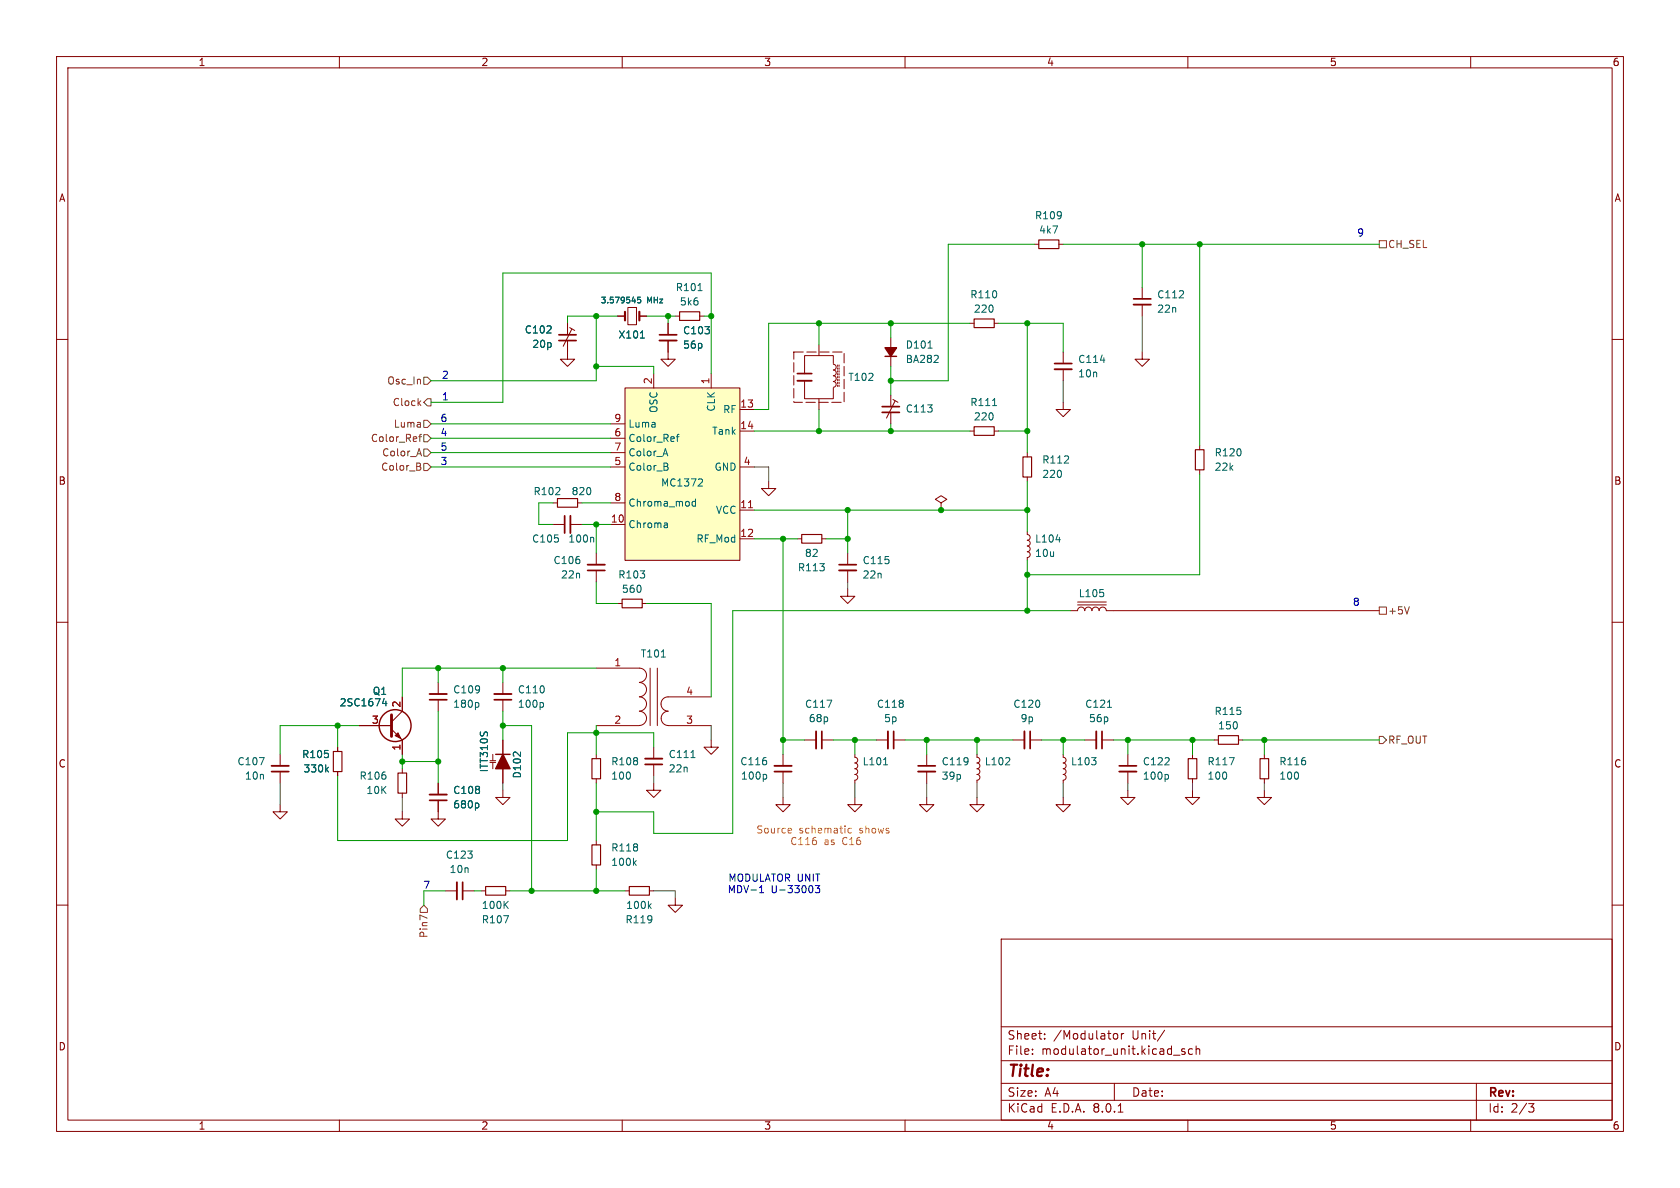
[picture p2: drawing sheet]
<svg xmlns="http://www.w3.org/2000/svg" width="297mm" height="210mm" viewBox="0 0 297 210" stroke-linecap="round" stroke-linejoin="round" font-family="sans-serif">
<g fill="none" stroke="#840000" stroke-width=".18">
<path d="M10 10h277v190h-277zM12 12h273v186h-273zM60 10v2M110 10v2M160 10v2M210 10v2M260 10v2M10 60h2M100.3 57.2v2M100.7 57.9l.9 .5M101.1 58.2l-1.5 3M157.5 59.7v5.1"/>
<path d="M171.4 57.2h.8M175.8 57.2h.7M182.9 43.2h.7M187.2 43.2h.8M201.9 50.8v2M201.9 53.8v2.1M285 60h2M100.3 60.2v3.3h1.3l-1.3 1.3-1.2-1.3h1.2M118.1 62.2v1.3h1.3l-1.3 1.3-1.3-1.3h1.3M142.2 67.3v3.2h5.1v-1.9M144.8 61v1.9M144.8 70.5v1.9"/>
<path d="M147.3 64.3v-1.4h-5.1v3.1M147.3 64.4l.3 .1 .2 .2-.1 .5-.4 .2 .4 .1 .1 .4-.1 .4-.4 .1 .3 .1 .2 .3-.1 .4-.4 .2 .4 .2 .1 .4-.2 .3-.3 .2M148.1 64.5v.3M148.1 65v.3M148.1 65.5v.3M148.1 66v.3M148.1 66.5v.3M148.1 67.1v.2M148.1 67.6v.2M148.1 68.1v.2M148.3 64.5v.3M148.3 65v.3"/>
<path d="M148.3 65.5v.3M148.3 66v.3M148.3 66.5v.3M148.3 67.1v.2M148.3 67.6v.2M148.3 68.1v.2M157.5 69.9v2M157.5 72.9v2M157.9 70.6l.8 .5M158.2 70.9l-1.5 3M171.4 76.2h.8M175.8 76.2h.7"/>
<path d="M188 71.1v1.3h1.2l-1.2 1.3-1.3-1.3h1.3M188 62.2v2.1M188 65.3v2M201.9 62.2v1.3h1.3l-1.3 1.3-1.2-1.3h1.2M212.1 78.7v.8M97.8 88.9h.8M97.8 92.7h2M100.8 92.7h2.1M102.1 88.9h.8M105.4 97.8v2M135.9 85.1v1.3h1.3l-1.3 1.2-1.3-1.2h1.3M141 95.3h.7"/>
<path d="M145.3 95.3h.7M149.9 97.8v2M166.4 88.9l1-.6-1-.7-1 .7 1 .6v1.3M166.4 90.2h.1M181.6 94v.5l.4 .1 .1 .4-.1 .4-.4 .1 .4 .1 .1 .4-.1 .4-.4 .1 .4 .2 .1 .5-.2 .2-.3 .1 .4 .2 .1 .3-.1 .4-.4 .2v.5M181.6 80v.8M181.6 84.3v.8M212.1 83.1v.7M10 110h2M105.4 118.1h7.6a1.26 1.26 0 0 1 1.3 1.3 1.26 1.26 0 0 1-1.3 1.2M105.4 100.8v2.1M109.2 106.7h.8"/>
<path d="M113.5 106.7h.8M114.9 118.1v10.2M116.2 118.1v10.2M149.9 104.1v1.3h1.2l-1.2 1.3-1.3-1.3h1.3M149.9 100.8v2.1M189.2 108h1.3a.64 .64 0 0 1 .6-.7 .64 .64 0 0 1 .7 .7 .64 .64 0 0 1 .6-.7 .64 .64 0 0 1 .6 .7 .64 .64 0 0 1 .7-.7 .64 .64 0 0 1 .6 .7 .64 .64 0 0 1 .6-.7 .64 .64 0 0 1 .7 .7h1.2M190.5 106.9h5.1M190.5 106.4h5.1M285 110h2M49.5 133.4v2M49.5 136.4v2M59.7 132.1v.7"/>
<path d="M59.7 136.4v.8M63.5 128.3h5.7M69.2 128.9l1.9 1.9v2.6M71.1 123.2v2.5l-1.9 1.9M71.1 135.9v.8M77.5 120.7v2M77.5 123.7v2M77.5 138.4v2.1M86.6 134.5h1M86.6 134.8h1M87.1 133.4v1.1M87.1 134.8v1.1"/>
<path d="M88.9 139.7v1.3h1.3l-1.3 1.2-1.3-1.2h1.3M88.9 120.7v2M88.9 123.7v2M88.9 130.8v7.6M105.4 133.4v.7M105.4 137.7v.7M113 125.7a1.26 1.26 0 0 1 1.3 1.3 1.26 1.26 0 0 1-1.3 1.2l-7.6 .1M113 120.7a1.27 1.27 0 0 1 1.3 1.2 1.27 1.27 0 0 1-1.3 1.3 1.26 1.26 0 0 1 1.3 1.2 1.26 1.26 0 0 1-1.3 1.3M115.6 138.4v1.3h1.2l-1.2 1.3-1.3-1.3h1.3M115.6 132.1v2M115.6 135.1v2.1M118.1 128.3h7.6"/>
<path d="M118.1 125.7a1.26 1.26 0 0 0-1.2 1.3 1.26 1.26 0 0 0 1.2 1.2M125.7 123.2h-7.6a1.26 1.26 0 0 0-1.2 1.2 1.26 1.26 0 0 0 1.2 1.3M125.7 130.8v1.3h1.3l-1.3 1.3-1.2-1.3h1.2M142.2 130.8h2.1M145.3 130.8h2M151.1 136.9l.4 .1 .1 .4-.1 .4-.4 .1v.5M151.1 133.4v.5l.4 .1 .1 .4-.1 .3-.4 .2 .4 .1 .1 .4-.1 .3-.4 .2 .4 .2 .1 .5-.2 .2-.3 .1M154.9 130.8h2.1M158 130.8h2M163.8 133.4v2M163.8 136.4v2M172.7 136.9l.4 .1 .1 .4-.1 .4-.4 .1v.5"/>
<path d="M172.7 133.4v.5l.4 .1 .1 .4-.1 .3-.4 .2 .4 .1 .1 .4-.1 .3-.4 .2 .4 .2 .1 .5-.2 .2-.3 .1M179.1 130.8h2M182.1 130.8h2M188 136.9l.3 .1 .2 .4-.2 .4-.3 .1v.5M188 133.4v.5l.3 .1 .2 .4-.2 .3-.3 .2 .3 .1 .2 .4-.2 .3-.3 .2 .4 .2v.5l-.1 .2-.3 .1M191.8 130.8h2M194.8 130.8h2M199.4 139.7v1.3h1.3l-1.3 1.2-1.3-1.2h1.3M199.4 133.4v2M199.4 136.4v2M210.8 139.7v1.3h1.3l-1.3 1.2-1.3-1.2h1.3M210.8 133.4v.7"/>
<path d="M210.8 137.7v.7M214.6 130.8h.8M218.9 130.8h.8M223.5 139.7v1.3h1.3l-1.3 1.2-1.3-1.2h1.3M223.5 133.4v.7M223.5 137.7v.7M10 160h2M49.5 142.2v1.3h1.3l-1.3 1.3-1.2-1.3h1.2M71.1 143.5v1.3h1.3l-1.3 1.3-1.3-1.3h1.3M71.1 140.2v.8M77.5 141.5v3.3h1.2l-1.2 1.3-1.3-1.3h1.3M78.7 157.5h2.1"/>
<path d="M81.8 157.5h2M85.1 157.5h.8M89.4 157.5h.8M105.4 148.6v.8M105.4 152.9v.8M110.5 157.5h.8M114.8 157.5h.8M119.4 158.8v1.2h1.2l-1.2 1.3-1.3-1.3h1.3M151.1 141v1.2h1.3l-1.3 1.3-1.2-1.3h1.2M163.8 141v1.2h1.3l-1.3 1.3-1.2-1.3h1.2M172.7 141v1.2h1.3l-1.3 1.3-1.3-1.3h1.3M188 141v1.2h1.2l-1.2 1.3-1.3-1.3h1.3"/>
<path d="M285 160h2M177 166h108v32h-108zM60 198v2M110 198v2M160 198v2M177 194.5h108M177 191.5h108M177 187.5h108M177 181.5h108M182.5 186.3v.1M182.5 185.5v.1M184.7 183.6v.1"/>
<path d="M184.7 182.8v.1M196.8 183l.3-.3 .4 .1 .1 .2v.4l-.1 .2-.4 .1-.3-.3M197 191.5v3M197.7 196.6h.8M198.2 182.7v1M198.7 182.7l-.3 .1-.2 .2M205.9 182.1l-1.3 2M207.5 186.5h1.1M209.5 185.5l-.4-.1-.2 .2 .1 .2 .5 .2v.3h-.6M210 198v2M210.8 185.5l-.4-.1-.3 .3v.4l.1 .2h.6M211.5 185.5l.2-.1 .3 .1 .1 .9"/>
<path d="M211.5 184.9v1.5M260 198v2M261 191.5v6.5M270.2 195.1h1l-.5 .6 .4 .1 .1 .5-.3 .3h-.4"/>
</g>
<g fill="none" stroke="#840000" stroke-width=".2">
<path d="M172.2 56.4h3.6v1.5h-3.6zM183.6 42.4h3.6v1.5h-3.6zM172.2 75.4h3.6v1.6h-3.6zM211.3 79.5h1.6v3.6h-1.6zM98.6 88.1h3.5v1.6h-3.5zM141.7 94.5h3.6v1.5h-3.6zM180.8 80.8h1.6v3.5h-1.6zM110 105.9h3.5v1.5h-3.5zM58.9 132.8h1.6v3.6h-1.6zM70.4 136.7h1.5v3.5h-1.5zM104.6 134.1h1.6v3.6h-1.6zM210.1 134.1h1.5v3.6h-1.5z"/>
<path d="M215.4 130h3.5v1.6h-3.5zM222.8 134.1h1.5v3.6h-1.5zM85.9 156.7h3.5v1.5h-3.5zM104.6 149.4h1.6v3.5h-1.6zM111.3 156.7h3.5v1.5h-3.5z"/>
</g>
<g fill="none" stroke="#006464" stroke-width=".18">
<path d="M164.1 61.5h.7M165.1 64.1h.8M165.8 62.9v.5M175.5 71.7h.7M194.5 63.7h.8M104.8 95l.2 .2v.6M186.7 95.4h.8M116.9 116.1h.7M195.1 104.8v.6M45.9 133.9h.8l-.5 1.3M57.7 136l.4 .5M58.1 135.6l-.5 .5"/>
<path d="M67.9 123.5l-.3 .9h.8M68.2 123.9v.9M84.4 124.2l.3 .2v.4l-.3 .2M95.8 124.2l.3 .2v.4l-.3 .2M122.2 133.9h.7M146.2 123.8h.8l-.5 1.2M156.2 135.2h.7M177.7 135.2h.8M178.5 134.1v.4M193 133.9h.8l-.5 .5M193.7 134.5v.6M195.8 125h.7"/>
<path d="M206.3 136.9l.3 .2v.4l-.3 .2M217.3 133.9h.9l-.6 1.3M84.4 142l.3 .2v.4l-.3 .2M89.3 159.9l.5 .7M89.8 159.3l-.7 .8M112.1 152.5l.4 .5M112.5 152.1l-.5 .5M115.1 159.8l-.5 .4M89.1 161.9h.8l-.5 1.2M114.8 160.1l.3 .5"/>
</g>
<g fill="none" stroke="#840000" stroke-width=".33">
<path d="M200.4 53.8h3.1M141 67.3h2.5M186.4 65.3h3.1M100.8 91.2v3M103.9 99.8h3M148.3 100.8h3.1M48 135.4h3.1M75.9 122.7h3.1M87.4 122.7h3M114 134.1h3.1M144.3 129.3v3M157 129.3v3"/>
<path d="M162.3 136.4h3.1M181.1 129.3v3M193.8 129.3v3M197.9 136.4h3M75.9 140.5h3.1M80.8 156v3"/>
</g>
<g fill="none" stroke="#840000" stroke-width=".3">
<path d="M98.8 59.2h3.1M200.4 52.8h3.1M98.8 60.2h3.1M141 66h2.5M156 72.9h3M156 71.9h3M186.4 64.3h3.1M99.8 91.2v3M148.3 99.8h3.1M103.9 100.8h3M48 136.4h3.1M75.9 123.7h3.1"/>
<path d="M87.4 123.7h3M114 135.1h3.1M145.3 129.3v3M158 129.3v3M162.3 135.4h3.1M182.1 129.3v3M194.8 129.3v3M197.9 135.4h3M75.9 141.5h3.1M81.8 156v3"/>
</g>
<g fill="none" stroke="#840000" stroke-width=".25">
<path d="M156.5 63h2M87.6 133.4h2.6"/>
<circle cx="69.8" cy="128.3" r="2.82"/>
</g>
<g fill="#840000" stroke="#840000" stroke-width=".25">
<path d="M88.9 133.4l1.3 2.5h-2.6z"/>
<path d="M156.5 61.5h2l-1 1.5z"/>
</g>
<path d="M69.2 126.4v3.8" fill="none" stroke="#840000" stroke-width=".51"/>
<path d="M69.8 130l.6-.5 .5 1.1z" fill="#840000" stroke="#840000" stroke-width=".18"/>
<path d="M140.3 62.2h8.9v8.9h-8.9z" fill="none" stroke="#840000" stroke-width=".18" stroke-dasharray="1.7 .6"/>
<path d="M110.5 68.6h20.3v30.5h-20.3z" fill="#ffffc2"/>
<g fill="none" stroke="#840000" stroke-width=".18">
<path d="M100.3 57.2v2M109.2 55.9h1.3M111 54.4h1.5v3h-1.5zM113 55.9h1.3M118.1 57.2v2M119.4 55.9h.7M123.7 55.9h.8M100.3 60.2v2M107.9 77.5h2.6M107.9 74.9h2.6M110.5 68.6h20.3v30.5h-20.3zM115.6 66v2.6"/>
<path d="M118.1 60.2v2M125.7 66v2.6M130.8 72.4h2.5M130.8 76.2h2.5M107.9 92.7h2.6M107.9 82.6h2.6M107.9 80h2.6M107.9 88.9h2.6M130.8 90.2h2.5M130.8 95.3h2.5M130.8 82.6h2.5M59.7 132.1v.7"/>
<path d="M59.7 136.4v.8M63.5 128.3h5.7M71.1 123.2v2.5M71.1 130.8v2.6M77.5 138.4v2.1M88.9 130.8v2.6M88.9 135.9v2.5M138.4 133.4v2M138.4 136.4v2M77.5 141.5v2M138.4 141v1.2h1.3l-1.3 1.3-1.2-1.3h1.2"/>
</g>
<g fill="none" stroke="#006464" stroke-width=".18">
<path d="M113.2 59.8h.7M113.2 52.5h-.4l-.1 .5h.5v.5h-.1h-.4M123.4 51.4h.7M117.6 79.3l.5 1.3M119.6 77.2h.4M120 76.8l-.3 .2v1M117.8 92.4l.2 .2v.7M117.8 82.5l.3 .2v.3l-.2 .1M117.9 81.9l.2 .2-.2 .3M118 93.2l-.4 .1M118 92.7l-.4 .1M123 88.2v1.3"/>
<path d="M123 88.7l-.4-.1-.3 .3 .2 .5h.5M123.9 84.7l.3 .2-.1 .3-.7 .7h.8M57.7 136l.4 .5M58.1 135.6l-.5 .5M67.9 123.5l-.3 .9h.8M68.2 123.9v.9M135.3 136.9l.2 .2v.4l-.2 .2M84.4 142l.3 .2v.4l-.3 .2"/>
</g>
<path d="M132.3 89.8h.7" fill="none" stroke="#a90000" stroke-width=".18"/>
<path d="M110.5 55.1v1.5M113 55.1v1.5" fill="none" stroke="#840000" stroke-width=".38"/>
<path d="M116.6 60.2h3M136.9 135.4h3.1" fill="none" stroke="#840000" stroke-width=".33"/>
<path d="M116.6 59.2h3M136.9 136.4h3.1" fill="none" stroke="#840000" stroke-width=".3"/>
<path d="M120.1 55.1h3.6v1.5h-3.6z" fill="none" stroke="#840000" stroke-width=".2"/>
<g fill="none" stroke="#725600" stroke-width=".18">
<path d="M243.8 42.5h1.3v1.3h-1.3zM74 77.2h.5M74 71.2l.4 .5M74.1 79.3l.4 1.3M74.4 70.9l-.5 .4M74.5 76.8l-.3 .2v1M74.9 76.8h.7l.6 .7-.6 .6h-.7zM74.9 66.7h.7l.6 .6-.6 .6h-.7zM74.9 74.3h.7l.6 .6-.6 .7h-.7zM74.9 79.4h.7l.6 .6-.6 .6h-.7zM75.6 70.5h.6v1.3h-.6l-.7-.7zM74.1 82.5l.3 .2-.1 .3-.1 .1"/>
<path d="M74.2 81.9l.1 .2-.1 .3M74.9 81.9h.7l.6 .7-.6 .6h-.7zM243.8 107.3h1.3v1.3h-1.3zM249.2 107.3l-.5 1.2M243.8 130.2h.7l.6 .6-.6 .6h-.7zM74.3 160.7l.6-.7 .7 .7v.6h-1.3zM75.5 162.3l-1.3-.5v.8"/>
</g>
<path d="M134.3 157.8h.7M134.3 156.9l.3-.4v1.3M143.6 156.8v.8M144.9 156.5l-.4 .5 .4 .2v.5l-.2 .1-.6-.1" fill="none" stroke="#0000c2" stroke-width=".18"/>
<path d="M139.8 146.4l.1 .3-.6 .1M139.9 147.2l-.1 .1M150.5 146.5l-.3-.1-.3 .3 .1 .5h.5" fill="none" stroke="#f90" stroke-width=".18"/>
<g fill="none" stroke="#009600" stroke-width=".18">
<path d="M105.4 55.9v11.4h-29.2M109.2 55.9h-8.9v1.3M114.3 55.9h5.1M118.1 55.9v1.3M124.5 55.9h1.2M144.8 57.2v3.8M157.5 57.2v2.5M171.4 57.2h-35.5v15.2h-2.6M176.5 57.2h11.5v5M181.6 57.2v22.8M182.9 43.2h-15.3v24.1h-10.1M188 43.2h55.8"/>
<path d="M201.9 43.2v7.6M212.1 43.2v35.5M76.2 74.9h31.7M76.2 77.5h31.7M105.4 64.8h10.2v1.2M125.7 66v-17.7h-36.8v22.8h-12.7M133.3 76.2h38.1M144.8 72.4v3.8M157.5 64.8v5.1M157.5 74.9v1.3M176.5 76.2h5.1M76.2 82.6h31.7"/>
<path d="M76.2 80h31.7M97.8 88.9h-2.6v3.8h2.6M102.9 88.9h5M102.9 92.7h5M105.4 92.7v5.1M133.3 90.2h48.3M133.3 95.3h7.7M138.4 95.3v38.1M146 95.3h3.9M149.9 90.2v7.6M181.6 85.1v8.9M181.6 99.1v8.9"/>
<path d="M212.1 83.8v17.8h-30.5M77.5 118.1v2.6M88.9 118.1v2.6M105.4 118.1h-34.3v5.1M105.4 102.9v3.8h3.8M114.3 106.7h11.4v16.5M189.2 108h-59.7v39.3h-13.9v-3.8h-10.2M59.7 128.3v3.8M63.5 128.3h-14v5.1M71.1 133.4v2.5M71.1 134.6h6.4M77.5 125.7v12.7"/>
<path d="M88.9 125.7v5.1M88.9 128.3h5.1v29.2M105.4 128.3v5.1M105.4 138.4v10.2M115.6 132.1v-2.6h-15.3v19.1h-40.6v-11.4M138.4 130.8h3.8M147.3 130.8h7.6M151.1 130.8v2.6M160 130.8h19.1M163.8 130.8v2.6M172.7 130.8v2.6M184.1 130.8h7.7"/>
<path d="M188 130.8v2.6M196.8 130.8h17.8M199.4 130.8v2.6M210.8 130.8v2.6M219.7 130.8h24.1M223.5 130.8v2.6M78.7 157.5h-3.8v2.5M83.8 157.5h1.3M90.2 157.5h20.3M105.4 153.7v3.8"/>
</g>
<g fill="none" stroke="#484848" stroke-width=".18">
<path d="M201.9 55.9v6.3M188 67.3v3.8M133.3 82.6h2.6v2.5M149.9 102.9v1.2M49.5 138.4v3.8M88.9 138.4v1.3M115.6 137.2v1.2M125.7 128.3v2.5M138.4 138.4v2.6M151.1 138.4v2.6M163.8 138.4v2.6M172.7 138.4v2.6"/>
<path d="M188 138.4v2.6M199.4 138.4v1.3M210.8 138.4v1.3M223.5 138.4v1.3M71.1 141v2.5M115.6 157.5h3.8v1.3"/>
</g>
<path d="M196.8 108h47" fill="none" stroke="#c20000" stroke-width=".18"/>
<g fill="#009600" stroke="#009600" stroke-width=".18">
<circle cx="77.5" cy="118.1" r=".46"/>
<circle cx="88.9" cy="118.1" r=".46"/>
<circle cx="88.9" cy="128.3" r=".46"/>
<circle cx="71.1" cy="134.6" r=".46"/>
<circle cx="77.5" cy="134.6" r=".46"/>
<circle cx="59.7" cy="128.3" r=".46"/>
<circle cx="105.4" cy="143.5" r=".46"/>
<circle cx="105.4" cy="129.5" r=".46"/>
<circle cx="105.4" cy="157.5" r=".46"/>
<circle cx="94" cy="157.5" r=".46"/>
<circle cx="105.4" cy="64.8" r=".46"/>
<circle cx="105.4" cy="55.9" r=".46"/>
<circle cx="118.1" cy="55.9" r=".46"/>
<circle cx="105.4" cy="92.7" r=".46"/>
<circle cx="157.5" cy="57.2" r=".46"/>
<circle cx="157.5" cy="67.3" r=".46"/>
<circle cx="144.8" cy="57.2" r=".46"/>
<circle cx="125.7" cy="55.9" r=".46"/>
<circle cx="144.8" cy="76.2" r=".46"/>
<circle cx="149.9" cy="90.2" r=".46"/>
<circle cx="157.5" cy="76.2" r=".46"/>
<circle cx="166.4" cy="90.2" r=".46"/>
<circle cx="212.1" cy="43.2" r=".46"/>
<circle cx="181.6" cy="57.2" r=".46"/>
<circle cx="201.9" cy="43.2" r=".46"/>
<circle cx="181.6" cy="76.2" r=".46"/>
<circle cx="181.6" cy="90.2" r=".46"/>
<circle cx="151.1" cy="130.8" r=".46"/>
<circle cx="138.4" cy="130.8" r=".46"/>
<circle cx="172.7" cy="130.8" r=".46"/>
<circle cx="138.4" cy="95.3" r=".46"/>
<circle cx="149.9" cy="95.3" r=".46"/>
<circle cx="163.8" cy="130.8" r=".46"/>
<circle cx="181.6" cy="108" r=".46"/>
<circle cx="181.6" cy="101.6" r=".46"/>
<circle cx="199.4" cy="130.8" r=".46"/>
<circle cx="210.8" cy="130.8" r=".46"/>
<circle cx="188" cy="130.8" r=".46"/>
<circle cx="223.5" cy="130.8" r=".46"/>
</g>
<text font-size="2.8" fill="#840000" x="178" y="190.9">Title:</text>
<g font-size="2.1" fill="#840000">
<text x="178" y="184">Sheet:</text>
<text x="186.2" y="184">/Modulator</text>
<text x="200.2" y="184">Unit/</text>
<text x="178" y="186.7">File:</text>
<text x="184.1" y="186.7">modulator_unit.kicad_sch</text>
<text x="178" y="196.9">KiCad</text>
<text x="178" y="194.1">Size:</text>
<text x="184.7" y="194.1">A4</text>
<text x="185.7" y="196.9">E.D.A.</text>
<text x="193.3" y="196.9">8.0.1</text>
<text x="200" y="194.1">Date:</text>
<text x="263" y="194.3">Rev:</text>
<text x="263" y="196.9">Id:</text>
<text x="267.1" y="196.9">2/3</text>
</g>
<g font-size="1.8" fill="#840000">
<text x="35" y="11.9">1</text>
<text x="85" y="11.9">2</text>
<text x="135" y="11.9">3</text>
<text x="185" y="11.9">4</text>
<text x="235" y="11.9">5</text>
<text x="285" y="11.9">6</text>
<text x="10.3" y="35.9">A</text>
<text x="285.3" y="35.9">A</text>
<text x="10.3" y="85.9">B</text>
<text x="285.3" y="85.9">B</text>
<text x="10.3" y="135.9">C</text>
<text x="285.3" y="135.9">C</text>
<text x="10.3" y="185.9">D</text>
<text x="285.3" y="185.9">D</text>
<text x="35" y="199.9">1</text>
<text x="85" y="199.9">2</text>
<text x="135" y="199.9">3</text>
<text x="185" y="199.9">4</text>
<text x="235" y="199.9">5</text>
<text x="285" y="199.9">6</text>
</g>
<g font-size="1.8" fill="#006464">
<text x="182.9" y="39">R109</text>
<text x="183.6" y="41.5">4k7</text>
<text x="119.4" y="51.7">R101</text>
<text x="171.4" y="52.9">R110</text>
<text x="204.5" y="52.9">C112</text>
<text x="92.7" y="59.2">C102</text>
<text x="120.1" y="54.2">5k6</text>
<text x="120.7" y="59.3">C103</text>
<text x="172.1" y="55.5">220</text>
<text x="204.5" y="55.5">22n</text>
<text x="94" y="61.7">20p</text>
<text x="109.2" y="60">X101</text>
<text x="120.7" y="61.8">56p</text>
<text x="160" y="61.8">D101</text>
<text x="160" y="64.4">BA282</text>
<text x="190.5" y="64.4">C114</text>
<text x="149.9" y="67.5">T102</text>
<text x="171.4" y="72">R111</text>
<text x="190.5" y="66.9">10n</text>
<text x="111" y="75.8">Luma</text>
<text x="116.4" y="73.1" transform="rotate(-90 116.4 73.1)">OSC</text>
<text x="125.8" y="77.1">Tank</text>
<text x="126.6" y="72.9" transform="rotate(-90 126.6 72.9)">CLK</text>
<text x="127.7" y="73.3">RF</text>
<text x="160" y="73.1">C113</text>
<text x="172.1" y="74.5">220</text>
<text x="111" y="83.4">Color_B</text>
<text x="111" y="78.3">Color_Ref</text>
<text x="111" y="80.9">Color_A</text>
<text x="126.2" y="83.4">GND</text>
<text x="184.2" y="82.1">R112</text>
<text x="214.6" y="80.9">R120</text>
<text x="214.6" y="83.4">22k</text>
<text x="94.2" y="87.7">R102</text>
<text x="101" y="87.7">820</text>
<text x="111" y="89.8">Chroma_mod</text>
<text x="116.8" y="86.2">MC1372</text>
<text x="184.2" y="84.7">220</text>
<text x="111" y="93.6">Chroma</text>
<text x="126.5" y="91">VCC</text>
<text x="94" y="96.1">C105</text>
<text x="97.8" y="99.9">C106</text>
<text x="100.4" y="96.1">100n</text>
<text x="123" y="96.1">RF_Mod</text>
<text x="141" y="101.2">R113</text>
<text x="142.2" y="98.7">82</text>
<text x="152.4" y="99.9">C115</text>
<text x="182.9" y="96.1">L104</text>
<text x="182.9" y="98.7">10u</text>
<text x="99.1" y="102.5">22n</text>
<text x="109.2" y="102.5">R103</text>
<text x="109.8" y="105">560</text>
<text x="152.4" y="102.5">22n</text>
<text x="190.6" y="105.8">L105</text>
<text x="113.2" y="116.4">T101</text>
<text x="60" y="125.1">2SC1674</text>
<text x="65.8" y="123">Q1</text>
<text x="80" y="122.8">C109</text>
<text x="80" y="125.3">180p</text>
<text x="91.4" y="122.8">C110</text>
<text x="91.4" y="125.3">100p</text>
<text x="142.2" y="125.3">C117</text>
<text x="154.9" y="125.3">C118</text>
<text x="179.1" y="125.3">C120</text>
<text x="191.8" y="125.3">C121</text>
<text x="142.9" y="127.9">68p</text>
<text x="156.2" y="127.9">5p</text>
<text x="180.3" y="127.9">9p</text>
<text x="192.4" y="127.9">56p</text>
<text x="214.6" y="126.6">R115</text>
<text x="215.3" y="129.1">150</text>
<text x="41.9" y="135.5">C107</text>
<text x="53.3" y="134.2">R105</text>
<text x="53.6" y="136.8">330k</text>
<text x="86.5" y="136.6" transform="rotate(-90 86.5 136.6)">ITT310S</text>
<text x="92.3" y="137.7" transform="rotate(-90 92.3 137.7)">D102</text>
<text x="108" y="135.5">R108</text>
<text x="118.1" y="134.2">C111</text>
<text x="118.1" y="136.7">22n</text>
<text x="130.8" y="135.5">C116</text>
<text x="152.4" y="135.5">L101</text>
<text x="166.4" y="135.5">C119</text>
<text x="174" y="135.5">L102</text>
<text x="189.2" y="135.5">L103</text>
<text x="201.9" y="135.5">C122</text>
<text x="213.4" y="135.5">R117</text>
<text x="226.1" y="135.5">R116</text>
<text x="43.2" y="138">10n</text>
<text x="63.5" y="138">R106</text>
<text x="64.7" y="140.6">10K</text>
<text x="80" y="140.6">C108</text>
<text x="80" y="143.1">680p</text>
<text x="108" y="138">100</text>
<text x="130.9" y="138">100p</text>
<text x="166.4" y="138">39p</text>
<text x="201.9" y="138">100p</text>
<text x="213.4" y="138">100</text>
<text x="226.1" y="138">100</text>
<text x="78.7" y="152">C123</text>
<text x="79.4" y="154.5">10n</text>
<text x="108" y="150.7">R118</text>
<text x="108" y="153.3">100k</text>
<text x="85.1" y="160.9">100K</text>
<text x="110.6" y="160.9">100k</text>
<text x="85.1" y="163.4">R107</text>
<text x="110.5" y="163.4">R119</text>
</g>
<g font-size="1.8" fill="#0000c2">
<text x="239.8" y="42">9</text>
<text x="78" y="67.2">2</text>
<text x="78" y="71">1</text>
<text x="77.8" y="74.8">6</text>
<text x="77.8" y="77.3">4</text>
<text x="77.8" y="79.9">5</text>
<text x="77.8" y="82.4">3</text>
<text x="239.1" y="107.3">8</text>
<text x="74.7" y="157.3">7</text>
<text x="128.5" y="158.1">MDV-1</text>
<text x="128.7" y="156.1">MODULATOR UNIT</text>
<text x="136.3" y="158.1">U-33003</text>
</g>
<g font-size="1.8" fill="#725600">
<text x="245.3" y="44">CH_SEL</text>
<text x="68.4" y="68.2">Osc_In</text>
<text x="69.3" y="72">Clock</text>
<text x="69.5" y="75.8">Luma</text>
<text x="65.5" y="78.3">Color_Ref</text>
<text x="67.3" y="83.4">Color_B</text>
<text x="67.5" y="80.9">Color_A</text>
<text x="245.3" y="108.8">+5V</text>
<text x="245.3" y="131.7">RF_OUT</text>
<text x="75.8" y="165.9" transform="rotate(-90 75.8 165.9)">Pin7</text>
</g>
<g font-size="1.8" fill="#a90000">
<text x="115.3" y="68" transform="rotate(-90 115.3 68)">2</text>
<text x="125.5" y="68" transform="rotate(-90 125.5 68)">1</text>
<text x="108.5" y="77.2">6</text>
<text x="108.5" y="74.7">9</text>
<text x="130.8" y="72.1">13</text>
<text x="130.8" y="75.9">14</text>
<text x="108.5" y="82.3">5</text>
<text x="108.5" y="79.8">7</text>
<text x="131.4" y="82.3">4</text>
<text x="108.5" y="88.6">8</text>
<text x="130.8" y="89.9">11</text>
<text x="107.9" y="92.5">10</text>
<text x="130.8" y="95">12</text>
<text x="108.5" y="117.9">1</text>
<text x="70.9" y="125.2" transform="rotate(-90 70.9 125.2)">2</text>
<text x="121.2" y="122.9">4</text>
<text x="65.7" y="128">3</text>
<text x="108.5" y="128">2</text>
<text x="121.2" y="128">3</text>
<text x="70.9" y="132.8" transform="rotate(-90 70.9 132.8)">1</text>
</g>
<g font-size="1.8" fill="#f90">
<text x="133.6" y="147.5">Source</text>
<text x="139.6" y="149.6">C116</text>
<text x="141.3" y="147.5">schematic</text>
<text x="145.7" y="149.6">as</text>
<text x="149" y="149.6">C16</text>
<text x="152" y="147.5">shows</text>
</g>
<g font-size="1.4" fill="#006464">
<text x="106.1" y="53.8">3.579545</text>
<text x="114.4" y="53.8">MHz</text>
</g>
</svg>
